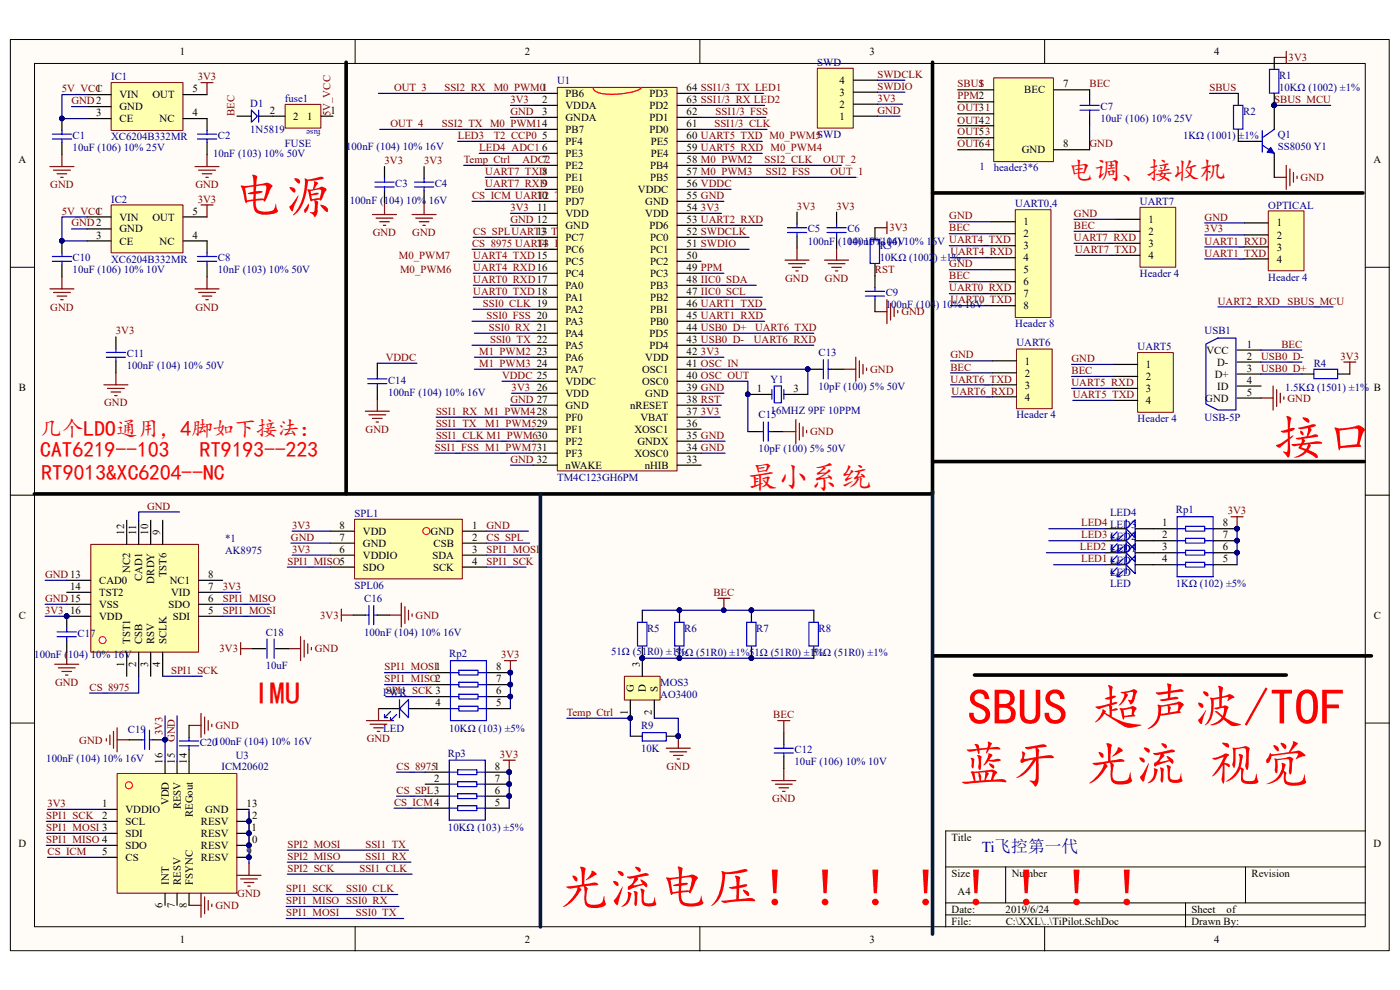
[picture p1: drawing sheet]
<svg xmlns="http://www.w3.org/2000/svg" width="297mm" height="210mm" viewBox="0 0 297 210" stroke-linecap="round" stroke-linejoin="round" font-family="sans-serif">
<path d="M2.2 8.4h292.5v193.3h-292.5z" fill="#fffcf8"/>
<path d="M2.2 8.4h292.5v193.3h-292.5z" fill="none" stroke="#000" stroke-width=".21"/>
<path d="M7.4 13.5h282.2v183.1h-282.2z" fill="#fffcf8"/>
<g fill="none" stroke="#000" stroke-width=".21">
<path d="M7.3 13.5h282.3v183.1h-282.3zM75.3 8.4v5.1M148.5 8.4v5.1M221.6 8.4v5.1M2.2 56.7h5.1M289.7 56.7h5.1M2.2 105h5.1M289.7 105h5.1M2.2 153.4h5.1M289.7 153.4h5.1M289.7 176.3h-89.1v20.3M75.3 196.6v5.1"/>
<path d="M148.5 196.6v5.1M200.6 183.9h89.1M200.6 191.5h89.1M200.6 194.1h89.1M213.4 183.9v7.6M221.6 196.6v5.1M251.5 191.5v5.1M264.2 183.9v7.6"/>
</g>
<path d="M73.4 13.2v91.6h-66.1" fill="none" stroke="#000" stroke-width=".76"/>
<path d="M185.6 48.3h2.6M188.2 47v2.6" fill="none" stroke="#800000" stroke-width=".25"/>
<path d="M173.4 14.5h7.6v12.7h-7.6z" fill="#ffffb0"/>
<path d="M173.4 14.5h7.6v12.7h-7.6z" fill="none" stroke="#800000" stroke-width=".21"/>
<path d="M181 19.6h5.1M181 17h5.1M181 24.6h5.1M181 22.1h5.1" fill="none" stroke="#000" stroke-width=".25"/>
<g fill="none" stroke="#800000" stroke-width=".25">
<path d="M79 45.5h5.1M79.8 46.3h3.6M80.6 47h2M81.3 47.8h.5M81.6 43v2.5M87.4 45.5h5.1M88.2 46.3h3.5M89 47h2M89.7 47.8h.5M90 43v2.5M166.5 55.2h5.1M167.3 55.9h3.6"/>
<path d="M168.1 56.7h2M168.8 57.5h.5M169.1 52.6v2.6M174.9 55.2h5.1M175.7 55.9h3.6M176.5 56.7h2M177.2 57.5h.5M177.5 52.6v2.6M14.2 138.4v2.5M11.6 140.9h5.1M12.4 141.7h3.5M13.1 142.4h2.1"/>
<path d="M13.9 143.2h.5M22.6 156.7v.5M23.3 155.9v2.1M24.1 155.2v3.5M24.8 154.4v5.1M24.8 156.9h2.6M107 140.1h2.6M108.3 140.1v2.6"/>
</g>
<path d="M197.8 13.2v91.6h-124.4M198.1 97.9h91.3" fill="none" stroke="#000" stroke-width=".76"/>
<circle cx="108.3" cy="142.7" r=".48" fill="#000080" stroke="#000080" stroke-width=".21"/>
<path d="M210.9 16.6h12.6v17.7h-12.6z" fill="#ffffb0"/>
<path d="M210.8 16.5h12.7v17.8h-12.7z" fill="none" stroke="#800000" stroke-width=".21"/>
<path d="M203.2 19.1h7.6M223.5 19.1h7.7M203.2 21.6h7.6M203.2 24.1h7.6M203.2 26.7h7.6M203.2 29.2h7.6M203.2 31.8h7.6M223.5 31.8h7.7" fill="none" stroke="#000" stroke-width=".25"/>
<path d="M19.3 115.5h22.8v22.8h-22.8z" fill="#ffffb0"/>
<path d="M19.3 115.5h22.8v22.8h-22.8z" fill="none" stroke="#800000" stroke-width=".21"/>
<g fill="none" stroke="#000" stroke-width=".25">
<path d="M26.9 110.4v5.1M29.4 110.4v5.1M32 110.4v5.1M34.5 110.4v5.1M14.2 130.7h5M14.2 128.2h5M14.2 125.7h5M14.2 123.1h5M26.9 138.4v5.1M29.4 138.4v5.1M32 138.4v5.1M34.5 138.4v5.1"/>
<path d="M42.1 130.7h5.1M42.1 128.2h5.1M42.1 125.7h5.1M42.1 123.1h5.1"/>
</g>
<circle cx="14.1" cy="130.7" r=".48" fill="#000080" stroke="#000080" stroke-width=".21"/>
<circle cx="21.8" cy="135.8" r=".74" fill="#fffcf8" stroke="#f00" stroke-width=".21"/>
<circle cx="14.1" cy="130.7" r=".48" fill="#000080" stroke="#000080" stroke-width=".21"/>
<path d="M24.9 164.1h25.3v25.4h-25.3z" fill="#ffffb0"/>
<path d="M24.8 164.1h25.4v25.4h-25.4z" fill="none" stroke="#800000" stroke-width=".21"/>
<g fill="none" stroke="#000" stroke-width=".25">
<path d="M22.3 171.7h2.5M22.3 174.2h2.5M22.3 176.8h2.5M22.3 179.3h2.5M35 161.5v2.6M37.6 161.5v2.6M40.1 161.5v2.6M50.3 171.7h2.5M50.3 174.2h2.5M50.3 176.8h2.5M50.3 179.3h2.5M22.3 181.9h2.5"/>
<path d="M35 189.5v2.6M37.6 189.5v2.6M40.1 189.5v2.6M50.3 181.9h2.5"/>
</g>
<g fill="#000080" stroke="#000080" stroke-width=".21">
<circle cx="52.8" cy="181.8" r=".48"/>
<circle cx="52.8" cy="179.3" r=".48"/>
<circle cx="52.8" cy="176.8" r=".48"/>
<circle cx="52.8" cy="174.2" r=".48"/>
</g>
<circle cx="27.4" cy="166.6" r=".75" fill="none" stroke="#f00" stroke-width=".21"/>
<g fill="none" stroke="#800000" stroke-width=".25">
<path d="M40.1 153.9h2.6M42.7 151.3v5.1M43.4 152.1v3.6M44.2 152.9v2M44.9 153.6v.5M40.1 192.1h2.6M42.7 189.5v5.1M43.4 190.3v3.5M44.2 191v2.1M44.9 191.8v.5M50.3 185.7h5.1M51 186.5h3.6"/>
<path d="M51.8 187.2h2M52.6 188h.5M52.8 183.1v2.6"/>
</g>
<path d="M75.3 110.2h22.8v12.6h-22.8z" fill="#ffffb0"/>
<path d="M75.2 110.2h22.9v12.6h-22.9z" fill="none" stroke="#800000" stroke-width=".21"/>
<g fill="none" stroke="#000" stroke-width=".25">
<path d="M50.3 24.6h3M54.9 24.6h3M262.5 74.3h5M262.5 76.8h5M262.5 79.3h5M262.5 81.9h5M262.5 84.4h5M70.1 112.7h5.1M70.1 115.2h5.1M70.1 117.8h5.1M98.1 112.7h5.1M98.1 115.2h5.1"/>
<path d="M98.1 117.8h5.1M70.1 120.3h5.1M98.1 120.3h5.1"/>
</g>
<circle cx="90.4" cy="112.7" r=".75" fill="none" stroke="#f00" stroke-width=".21"/>
<g fill="none" stroke="#800000" stroke-width=".25">
<path d="M270.3 12.2h2.6M272.9 10.9v2.6M270.3 37.6h2.6M272.9 35.1v5.1M273.6 35.8v3.6M274.4 36.6v2M275.2 37.4v.5M24.6 79.1v2.5M22 81.6h5.1M22.8 82.4h3.6M23.6 83.2h2M24.3 83.9h.5"/>
<path d="M267.5 84.4h2.6M270.1 81.9v5.1M270.8 82.7v3.5M271.6 83.4v2.1M272.4 84.2v.5M72.4 129.2v2.6M72.4 130.5h2.6M82.6 130.5h2.5M85.1 127.9v5.1M85.9 128.7v3.6M86.7 129.5v2M87.4 130.2v.5"/>
<path d="M106.8 161.3h2.5M108 161.3v2.5M163.7 165.6h5.1M164.5 166.4h3.6M165.3 167.1h2M166 167.9h.5M166.3 163v2.6"/>
</g>
<path d="M255.8 73l2.6-1.3h3.8v15.3h-3.8l-2.6-1.3z" fill="none" stroke="#0000b4" stroke-width=".25"/>
<g fill="#000080" stroke="#000080" stroke-width=".21">
<circle cx="108" cy="163.8" r=".48"/>
<circle cx="270.3" cy="22.3" r=".48"/>
</g>
<path d="M53.3 23.4l1.3 1.2-1.3 1.3zM54.9 23.4v2.5" fill="none" stroke="#00f" stroke-width=".25"/>
<path d="M60.5 22.2h7.6v5h-7.6z" fill="#ffffb0"/>
<path d="M60.5 22.1h7.6v5.1h-7.6z" fill="none" stroke="#800000" stroke-width=".21"/>
<path d="M57.9 24.6h2.6M68.1 24.6h2.5" fill="none" stroke="#000" stroke-width=".25"/>
<path d="M197.8 40.9h91.4M198.1 139.1h92.8" fill="none" stroke="#000" stroke-width=".76"/>
<path d="M285.1 76.8h2.5M286.4 76.8v2.5" fill="none" stroke="#800000" stroke-width=".25"/>
<path d="M118.3 18.6h25.3v81.3h-25.3z" fill="#ffffb0"/>
<path d="M118.2 18.5h25.4v81.4h-25.4z" fill="none" stroke="#800000" stroke-width=".21"/>
<g fill="none" stroke="#000" stroke-width=".25">
<path d="M113.1 19.8h5.1M143.6 19.8h5.1M113.1 22.4h5.1M113.1 24.9h5.1M113.1 27.4h5.1M113.1 30h5.1M113.1 32.5h5.1M113.1 35.1h5.1M113.1 37.6h5.1M143.6 22.4h5.1M143.6 24.9h5.1M143.6 27.4h5.1"/>
<path d="M143.6 30h5.1M143.6 32.5h5.1M143.6 35.1h5.1M143.6 37.6h5.1M113.1 40.2h5.1M113.1 42.7h5.1M113.1 45.3h5.1M113.1 47.8h5.1M113.1 50.3h5.1M113.1 52.9h5.1M113.1 55.4h5.1M113.1 58h5.1"/>
<path d="M143.6 40.2h5.1M143.6 42.7h5.1M143.6 45.3h5.1M143.6 47.8h5.1M143.6 50.3h5.1M143.6 52.9h5.1M143.6 55.4h5.1M143.6 58h5.1M113.1 60.5h5.1M113.1 63.1h5.1M113.1 65.6h5.1M113.1 68.2h5.1"/>
<path d="M113.1 70.7h5.1M113.1 73.2h5.1M113.1 75.8h5.1M113.1 78.3h5.1M143.6 60.5h5.1M143.6 63.1h5.1M143.6 65.6h5.1M143.6 68.2h5.1M143.6 70.7h5.1M143.6 73.2h5.1M143.6 75.8h5.1M143.6 78.3h5.1"/>
<path d="M113.1 80.9h5.1M113.1 83.4h5.1M113.1 86h5.1M113.1 88.5h5.1M113.1 91.1h5.1M113.1 93.6h5.1M113.1 96.1h5.1M113.1 98.7h5.1M143.6 80.9h5.1M143.6 83.4h5.1M143.6 86h5.1M143.6 88.5h5.1"/>
<path d="M143.6 91.1h5.1M143.6 93.6h5.1M143.6 96.1h5.1M143.6 98.7h5.1"/>
</g>
<path d="M125.8 18.5a2.17 2.17 0 0 0 2.4 1.4 15.3 15.3 0 0 0 7.6-1l.2-.4" fill="none" stroke="#f00" stroke-width=".25"/>
<path d="M185.6 66.1h2.6M188.2 63.6v5.1M188.9 64.3v3.6M189.7 65.1v2M190.5 65.9v.5M77.5 87.2h5.1M78.3 88h3.5M79 88.8h2.1M79.8 89.5h.5M80 84.7v2.5" fill="none" stroke="#800000" stroke-width=".25"/>
<path d="M215.7 74.1h7.5v12.6h-7.5z" fill="#ffffb0"/>
<path d="M215.6 74h7.6v12.7h-7.6z" fill="none" stroke="#800000" stroke-width=".21"/>
<path d="M210.6 76.5h5M210.6 79.1h5M210.6 81.6h5M210.6 84.2h5" fill="none" stroke="#000" stroke-width=".25"/>
<path d="M241.4 74.8h7.5v12.7h-7.5z" fill="#ffffb0"/>
<path d="M241.3 74.8h7.6v12.7h-7.6z" fill="none" stroke="#800000" stroke-width=".21"/>
<path d="M236.2 77.3h5.1M236.2 79.9h5.1M236.2 82.4h5.1M236.2 84.9h5.1M234.5 119.8h4.5M234.5 117.3h4.5M234.5 114.7h4.5M234.5 112.2h4.5M240.8 119.8h3.8M240.8 117.3h3.8M240.8 114.7h3.8M240.8 112.2h3.8" fill="none" stroke="#000" stroke-width=".25"/>
<g fill="none" stroke="#00f" stroke-width=".25">
<path d="M235.7 113.4v.7M235.7 116v.6M235.7 118.5v.7M235.7 119.2h.7M235.7 116.6h.7M235.7 114.1h.7M237 119.2v.6h.6M237 116.6v.7h.6M237 114.1v.6h.6M237 117.9l-1.3 1.3M237 115.3l-1.3 1.3M237 112.8l-1.3 1.3"/>
<path d="M238.3 118.5l-1.3 1.3M238.3 116l-1.3 1.3M238.3 113.4l-1.3 1.3M238.9 119.8l1.9-1.9v3.8zM238.9 114.7l1.9-1.9v3.8zM238.9 112.2l1.9-1.9v3.8zM238.9 110.3v11.4M240.8 115.3v3.9l-1.9-1.9zM235.7 121.7h.7M235.7 121.1v.6M237 121.7v.6h.6M237 120.4l-1.3 1.3"/>
<path d="M238.3 121.1l-1.3 1.2"/>
</g>
<path d="M269.1 44.8h7.5v12.6h-7.5z" fill="#ffffb0"/>
<path d="M269.1 44.7h7.5v12.7h-7.5z" fill="none" stroke="#800000" stroke-width=".21"/>
<path d="M264 47.3h5.1M264 49.8h5.1M264 52.4h5.1M264 54.9h5.1" fill="none" stroke="#000" stroke-width=".25"/>
<path d="M215.4 44.5h7.6v22.9h-7.6z" fill="#ffffb0"/>
<path d="M215.4 44.5h7.6v22.9h-7.6z" fill="none" stroke="#800000" stroke-width=".21"/>
<path d="M210.3 47h5.1M210.3 49.6h5.1M210.3 52.1h5.1M210.3 54.7h5.1M210.3 57.2h5.1M210.3 59.8h5.1M210.3 62.3h5.1M210.3 64.8h5.1" fill="none" stroke="#000" stroke-width=".25"/>
<path d="M10.6 35.3h5.1M11.4 36.1h3.5M12.1 36.9h2.1M12.9 37.6h.5M13.1 32.8v2.5" fill="none" stroke="#800000" stroke-width=".25"/>
<path d="M23.6 17.6h15.2v10.1h-15.2z" fill="#ffffb0"/>
<path d="M23.6 17.5h15.2v10.2h-15.2z" fill="none" stroke="#800000" stroke-width=".21"/>
<path d="M18.5 20.1h5.1M18.5 22.6h5.1M18.5 25.2h5.1M38.8 20.1h5.1M38.8 25.2h5.1" fill="none" stroke="#000" stroke-width=".25"/>
<path d="M42.7 17.5h2.5M43.9 17.5v2.6M41.4 35.3h5.1M42.1 36.1h3.6M42.9 36.9h2M43.7 37.6h.5M43.9 32.8v2.5M13.1 58.7v2.6M10.6 61.3h5.1M11.4 62h3.5M12.1 62.8h2.1M12.9 63.6h.5" fill="none" stroke="#800000" stroke-width=".25"/>
<path d="M23.6 43.5h15.2v10.1h-15.2z" fill="#ffffb0"/>
<path d="M23.6 43.5h15.2v10.1h-15.2z" fill="none" stroke="#800000" stroke-width=".21"/>
<g fill="none" stroke="#000" stroke-width=".25">
<path d="M231.2 19.1v2.5M262.7 19.8v2.6M270.3 12.2v2.5M270.3 19.8v7.6M13.1 25.2v2.5M13.1 30.2v2.6M43.9 25.2v2.5M43.9 30.2v2.6M81.6 35.3v2.6M90 35.3v2.6M231.2 24.1v2.6M262.7 27.4v2.6h5.1"/>
<path d="M270.3 32.5v5.1M13.1 51.1v2.6M13.1 56.2v2.5M18.5 46h5.1M18.5 48.6h5.1M18.5 51.1h5.1M38.8 46h5.1M38.8 51.1h5.1v2.6M43.9 56.2v2.5M81.6 40.4v2.6M90 40.4v2.6M169.1 45v2.5"/>
<path d="M169.1 50.1v2.5M177.5 45v2.5M177.5 50.1v2.5M185.6 48.3v2.6M185.6 55.9v5.1M24.6 71.5v2.5M24.6 76.5v2.6M80 77.1v2.5M171.4 78.3h2.5M176.5 78.3h2.5M185.6 63.6v2.5M276.2 79.3h2.5"/>
<path d="M283.8 79.3h2.6M80 82.1v2.6M158.7 83.7h5M158.7 91.6h2.5M163.7 91.6h2.6M166.3 83.7h5.1M244.6 112.2h5.1M244.6 114.7h5.1M244.6 117.3h5.1M244.6 119.8h5.1M257.4 112.2h5.1M257.4 114.7h5.1"/>
<path d="M257.4 117.3h5.1M257.4 119.8h5.1M14.2 130.7v2.6M14.2 135.8v2.6M75 130.5h2.5M80 130.5h2.6M27.4 156.9h2.5M32.5 156.9h2.5M40.1 153.9v2.5M40.1 159v2.5M90.5 142.7h5.1M90.5 145.2h5.1"/>
<path d="M90.5 147.8h5.1M90.5 150.3h5.1M103.2 142.7h5.1M103.2 145.2h5.1M103.2 147.8h5.1M103.2 150.3h5.1M90.2 163.8h5.1M90.2 166.4h5.1M90.2 168.9h5.1M90.2 171.4h5.1M102.9 163.8h5.1M102.9 166.4h5.1"/>
<path d="M102.9 168.9h5.1M102.9 171.4h5.1"/>
</g>
<g fill="none" stroke="#800000" stroke-width=".25">
<path d="M42.7 43.5h2.5M43.9 43.5v2.5M43.9 58.7v2.6M41.4 61.3h5.1M42.1 62h3.6M42.9 62.8h2M43.7 63.6h.5M179 78.3h2.6M181.6 75.8v5.1M182.3 76.5v3.6M183.1 77.3v2M183.8 78.1v.5"/>
<path d="M166.3 91.6h2.5M168.8 89v5.1M169.6 89.8v3.5M170.4 90.5v2.1M171.1 91.3v.5M261.2 109.6h2.5M262.5 109.6v2.6M51 136.3v2.6M51 137.6h2.6M61.2 137.6h2.6M63.8 135.1v5M64.5 135.8v3.6"/>
<path d="M65.3 136.6v2M66.1 137.4v.5"/>
</g>
<g fill="#000080" stroke="#000080" stroke-width=".21">
<circle cx="158.6" cy="83.6" r=".48"/>
<circle cx="108.3" cy="142.7" r=".48"/>
<circle cx="108.3" cy="145.2" r=".48"/>
<circle cx="108.3" cy="147.8" r=".48"/>
<circle cx="262.4" cy="112.1" r=".48"/>
<circle cx="262.4" cy="114.7" r=".48"/>
<circle cx="262.4" cy="117.2" r=".48"/>
<circle cx="171.4" cy="78.3" r=".48"/>
<circle cx="13.1" cy="25.1" r=".48"/>
<circle cx="108" cy="163.8" r=".48"/>
<circle cx="108" cy="166.3" r=".48"/>
<circle cx="108" cy="168.9" r=".48"/>
<circle cx="35" cy="156.9" r=".48"/>
<circle cx="14.1" cy="130.7" r=".48"/>
<circle cx="270.3" cy="22.3" r=".48"/>
<circle cx="13.1" cy="51.1" r=".48"/>
<circle cx="52.8" cy="174.2" r=".48"/>
<circle cx="52.8" cy="176.8" r=".48"/>
<circle cx="52.8" cy="179.3" r=".48"/>
<circle cx="52.8" cy="181.8" r=".48"/>
</g>
<g fill="none" stroke="#00f" stroke-width=".25">
<path d="M269.3 14.7h2v5.1h-2zM11.1 28.5h4.1M11.1 29.5h4.1M13.1 27.7v.8M13.1 29.5v.7M41.9 28.5h4.1M41.9 29.5h4.1M43.9 27.7v.8M43.9 29.5v.7M79.5 38.6h4.1M79.5 39.7h4.1M81.6 37.9v.7"/>
<path d="M81.6 39.7v.7M87.9 38.6h4.1M87.9 39.7h4.1M90 37.9v.7M90 39.7v.7M229.1 22.4h4.1M229.1 23.4h4.1M231.2 21.6v.8M231.2 23.4v.7M261.7 22.4h2v5h-2zM267.8 30.8l2.5 1.7M267.8 27.7v4.6"/>
<path d="M270.3 27.4l-2.5 1.8M11.1 54.4h4.1M11.1 55.4h4.1M13.1 53.7v.7M13.1 55.4v.8M41.9 54.4h4.1M41.9 55.4h4.1M43.9 53.7v.7M43.9 55.4v.8M167.1 48.3h4M167.1 49.3h4M169.1 47.5v.8"/>
<path d="M169.1 49.3v.8M175.4 48.3h4.1M175.4 49.3h4.1M177.5 47.5v.8M177.5 49.3v.8M184.6 50.9h2v5h-2zM22.6 74.8h4M22.6 75.8h4M24.6 74v.8M24.6 75.8v.7M80 79.6v.8M173.9 78.3h.8"/>
<path d="M174.7 76.3v4.1M175.7 76.3v4.1M175.7 78.3h.8M183.6 61.8h4.1M183.6 62.8h4.1M185.6 61v.8M185.6 62.8v.8M278.7 78.3h5.1v2h-5.1zM78 80.4h4.1M78 81.4h4.1M80 81.4v.7M161.2 91.6h.8"/>
<path d="M162 89.5v4.1M163 89.5v4.1M163 91.6h.7M163.7 82.7v2M164.3 81.9h1.5v3.6h-1.5zM166.3 82.7v2M249.7 109.6h7.7v12.7h-7.7zM249.7 112.2h1.8M249.7 114.7h1.8M249.7 117.3h1.8M249.7 119.8h1.8M251.5 111.7h4.1v1h-4.1z"/>
<path d="M251.5 114.2h4.1v1h-4.1zM251.5 116.7h4.1v1.1h-4.1zM251.5 119.3h4.1v1h-4.1zM255.6 112.2h1.8M255.6 114.7h1.8M255.6 117.3h1.8M255.6 119.8h1.8M12.1 134h4.1M12.1 135.1h4.1M14.2 133.3v.7M14.2 135.1v.7M77.5 130.5h.8"/>
<path d="M78.3 128.4v4.1M79.3 128.4v4.1M79.3 130.5h.7M29.9 156.9h.8M30.7 154.9v4.1M31.7 154.9v4.1M31.7 156.9h.8M38.1 157.2h4M38.1 158.2h4M40.1 156.4v.8M40.1 158.2v.8M95.6 140.1h7.6v12.8h-7.6z"/>
<path d="M95.6 142.7h1.7M95.6 145.2h1.7M95.6 147.8h1.7M95.6 150.3h1.7M97.3 142.2h4.1v1h-4.1zM97.3 144.7h4.1v1h-4.1zM97.3 147.3h4.1v1h-4.1zM97.3 149.8h4.1v1h-4.1zM101.4 142.7h1.8M101.4 145.2h1.8M101.4 147.8h1.8M101.4 150.3h1.8"/>
<path d="M95.3 161.3h7.6v12.7h-7.6zM95.3 163.8h1.8M95.3 166.4h1.8M95.3 168.9h1.8M95.3 171.4h1.8M97.1 163.3h4.1v1h-4.1zM97.1 165.8h4.1v1.1h-4.1zM97.1 168.4h4.1v1h-4.1zM97.1 170.9h4.1v1.1h-4.1zM101.2 163.8h1.7M101.2 166.4h1.7M101.2 168.9h1.7"/>
<path d="M101.2 171.4h1.7"/>
</g>
<g fill="none" stroke="#000080" stroke-width=".25">
<path d="M80.3 19.8h32.8M148.7 19.8h13.3M186.1 17h5.9M186.1 19.6h5.9M256.6 19.8h6.1M15.2 22.6h3.3M18.5 20.1h-5.4v5.1h5.4M80.6 27.4h32.5M97.1 30h16M98.4 35.1h14.7M101.7 32.5h11.4M108.3 22.4h4.8"/>
<path d="M108.3 24.9h4.8M148.7 22.4h13.5M148.7 24.9h13.8M148.7 32.5h13M148.7 27.4h14M148.7 30h13M148.7 35.1h29.8M148.7 37.6h32.9M186.1 22.1h5.4M186.1 24.6h4.9M231.2 26.7v5.1M270.3 22.4h12"/>
<path d="M15.2 48.6h3.3M18.5 46h-5.4v5.1h5.4M100.1 52.9h13M100.1 42.7h13M100.4 50.3h12.7M100.4 58h12.7M100.4 55.4h12.7M108.3 45.3h4.8M108.3 47.8h4.8M148.7 52.9h10.2M148.7 50.3h10.2M148.7 42.7h4.9"/>
<path d="M148.7 45.3h4.4M148.7 40.2h6.4M148.7 47.8h13M148.7 58h4.9M201.4 57.2h8.9M201.4 59.8h8.9M201.4 47h8.9M201.4 49.6h8.9M201.4 52.1h8.9M201.6 54.7h8.7M227.9 46.5h8.9M227.9 49.1h8.9"/>
<path d="M227.9 51.6h8.9M228.1 54.2h8.7M255.6 47.3h8.4M255.6 49.8h8.4M255.6 52.4h8.4M255.6 54.9h8.4M80 77.1h8.4M100.1 73.2h13M100.1 68.2h13M100.4 65.6h12.7M100.4 60.5h12.7M100.4 63.1h12.7"/>
<path d="M100.7 70.7h12.4M100.7 75.8h12.4M100.7 78.3h12.4M148.7 78.3h22.7v5.4M148.7 65.6h13.8M148.7 70.7h23.9M148.7 73.2h23.9M148.7 60.5h11.7M148.7 63.1h13M148.7 68.2h13.5M148.7 75.8h4.9M201.4 62.3h8.9"/>
<path d="M201.6 64.8h8.7M201.6 76.5h9M201.6 79.1h9M227.3 77.3h8.9M227.3 79.9h8.9M258.4 65.1h24.4M267.5 74.3h8.7M267.5 76.8h8.7M267.5 79.3h8.7M92.3 96.1h20.8M92.5 93.6h20.6M92.5 88.5h20.6"/>
<path d="M92.5 91.1h20.6M106.5 80.9h6.6M108.3 86h4.8M108.3 98.7h4.8M108.5 83.4h4.6M148.7 80.9h10v10.7M148.7 86h4.4M148.7 96.1h5.1M148.7 93.6h5.1M148.7 88.5h4.1M148.7 83.4h4.9M201.6 81.6h9"/>
<path d="M201.9 84.2h8.7M227.3 82.4h8.9M227.6 84.9h8.6M38.1 108.6h-8.7v1.8M61.7 115.2h8.4M62 112.7h8.1M62 117.8h8.1M103.2 112.7h8.9M103.2 115.2h9.2M103.2 117.8h9.2M262.5 112.2v7.6M9.6 123.1h4.6"/>
<path d="M9.6 128.2h4.6M9.6 130.7h4.6M47.2 128.2h10M47.2 130.7h10M47.2 125.7h3.8M61 120.3h9.1M103.2 120.3h8.4M29.4 143.5v3.5h-10.4M34.5 143.5h8.4M35 151.9v9.6M37.6 151.9v9.6M81.6 145.2h8.9"/>
<path d="M81.6 142.7h8.9M81.8 147.8h8.7M108.3 142.7v7.6M9.8 179.3h12.5M9.8 176.8h12.5M9.8 174.2h12.5M10.1 171.7h12.2M52.8 171.7v11.4M83.6 171.4h6.6M84.1 168.9h6.1M84.1 163.8h6.1M108 163.8v7.6"/>
<path d="M10.1 181.9h12.2M60.7 192.3h23.9M60.7 194.8h24.9M60.7 189.8h23.7M61 185.4h26.4M61 182.9h26.2M61 180.3h25.7"/>
</g>
<path d="M114.6 104.8v91.8M197.8 104.3v93.9" fill="none" stroke="#001b31" stroke-width=".76"/>
<path d="M206.7 143.2h66.2" fill="none" stroke="#000" stroke-width=".76"/>
<path d="M269.6 31.3l.7 1.2-1.5-.2z" fill="#00f"/>
<path d="M269.6 31.3l.7 1.2-1.5-.2z" fill="none" stroke="#00f" stroke-width=".21"/>
<g fill="#000080" stroke="#000080" stroke-width=".21">
<circle cx="270.3" cy="22.3" r=".48"/>
<circle cx="144.1" cy="129.4" r=".48"/>
<circle cx="144.1" cy="139.6" r=".48"/>
<circle cx="159.4" cy="129.4" r=".48"/>
<circle cx="159.4" cy="139.6" r=".48"/>
<circle cx="136.2" cy="139.6" r=".48"/>
</g>
<path d="M136.3 129.5v2.5M136.3 137.1v2.5M144.2 129.5v2.5M144.2 137.1v2.5M159.4 129.5v2.5M159.4 137.1v2.5M172.6 129.5v2.5M172.6 137.1v2.5" fill="none" stroke="#000" stroke-width=".25"/>
<path d="M135.3 132h1.9v5h-1.9zM143.1 132h2v5h-2zM158.4 132h2v5h-2zM171.6 132h2v5h-2z" fill="none" stroke="#00f" stroke-width=".25"/>
<path d="M241.9 44h7.5v12.7h-7.5z" fill="#ffffb0"/>
<path d="M241.9 44h7.5v12.7h-7.5z" fill="none" stroke="#800000" stroke-width=".21"/>
<path d="M236.8 46.5h5M236.8 49.1h5M236.8 51.6h5M236.8 54.2h5M53.6 137.6h2.8M58.4 137.6h2.8M80.3 150.3h4.6M86.7 150.3h3.8" fill="none" stroke="#000" stroke-width=".25"/>
<path d="M56.6 135.6v4M58.2 135.6v4M81.6 152.2h.6M81.6 151.6v.6M82.8 152.2v.7h.7M82.8 151l-1.2 1.2M84.1 151.6l-1.3 1.3M84.8 150.3l1.9-1.9v3.8zM84.8 148.4v3.8" fill="none" stroke="#00f" stroke-width=".25"/>
<path d="M152.3 126.9h2.5M153.6 126.9v2.6M77.8 152.9h5M78.5 153.6h3.6M79.3 154.4h2M80 155.2h.6M80.3 150.3v2.6" fill="none" stroke="#800000" stroke-width=".25"/>
<path d="M102.9 37.6h10.2M102.9 40.2h10.2M222 117.3h12.5M222.5 112.2h12M222.5 114.7h12M223.5 119.8h11M136.3 139.6h36.3M136.3 129.5h36.3" fill="none" stroke="#000080" stroke-width=".25"/>
<g fill="#000080" stroke="#000080" stroke-width=".21">
<circle cx="159.4" cy="139.6" r=".48"/>
<circle cx="144.1" cy="139.6" r=".48"/>
<circle cx="136.2" cy="139.6" r=".48"/>
<circle cx="144.1" cy="129.4" r=".48"/>
<circle cx="153.5" cy="129.4" r=".48"/>
<circle cx="159.4" cy="129.4" r=".48"/>
</g>
<path d="M132.5 143.5h7.5v5h-7.5z" fill="#ffffb0"/>
<path d="M132.5 143.5h7.5v5h-7.5z" fill="none" stroke="#800000" stroke-width=".21"/>
<path d="M136.3 139.6v3.9M133.7 148.5v3.9M133.7 156.2h2.6M138.8 148.5v3.9M141.4 156.2h2.5M166.3 155.4v2.6M166.3 160.5v2.5" fill="none" stroke="#000" stroke-width=".25"/>
<g fill="#000080" stroke="#000080" stroke-width=".21">
<circle cx="133.7" cy="152.3" r=".48"/>
<circle cx="136.2" cy="139.6" r=".48"/>
<circle cx="143.9" cy="156.2" r=".48"/>
</g>
<path d="M141.4 158.7h5M142.1 159.5h3.6M143.9 156.2v2.5M165 152.9h2.6M166.3 152.9v2.5M142.9 160.3h2M143.6 161h.6" fill="none" stroke="#800000" stroke-width=".25"/>
<path d="M136.3 155.4h5.1v1.8h-5.1zM164.3 158.7h4M164.3 159.7h4M166.3 158v.7M166.3 159.7v.8" fill="none" stroke="#00f" stroke-width=".25"/>
<path d="M120.2 152.4h13.5v3.8M138.8 152.4h5.1v3.8" fill="none" stroke="#000080" stroke-width=".25"/>
<g font-size="10.7" fill="#f00">
<text x="49.5" y="45.3">电源</text>
<text x="270.3" y="96.7">接口</text>
<text x="205.2" y="153.7">SBUS 超声波/TOF</text>
<text x="203.4" y="165.9">蓝牙 光流 视觉</text>
<text x="118.4" y="192.1">光流电压！！！！！！！！</text>
</g>
<g font-size="6.6" fill="#f00">
<text x="158.4" y="103.6">最小系统</text>
<text x="53.8" y="149.4">IMU</text>
</g>
<text font-size="5.6" fill="#f00" x="226.6" y="38.1">电调、接收机</text>
<g font-size="4.6" fill="#f00">
<text x="8.6" y="92.5">几个LDO通用，4脚如下接法：</text>
<text x="8.6" y="97">CAT6219--103</text>
<text x="8.8" y="101.9">RT9013&amp;XC6204--NC</text>
<text x="42.4" y="97">RT9193--223</text>
</g>
<text font-size="3.2" fill="#000080" x="208.3" y="180.7">Ti飞控第一代</text>
<g font-size="2.3">
<text x="38.2" y="11.7">1</text>
<text x="111.3" y="11.7">2</text>
<text x="184.5" y="11.7">3</text>
<text x="257.6" y="11.7">4</text>
<text x="178.1" y="17.8">4</text>
<text x="20.4" y="19.6">1</text>
<text x="25.4" y="20.8">VIN</text>
<text x="25.4" y="23.4">GND</text>
<text x="32.3" y="20.8">OUT</text>
<text x="40.9" y="19.6">5</text>
<text x="115" y="21.8">2</text>
<text x="120" y="20.6">PB6</text>
<text x="120" y="23.1">VDDA</text>
<text x="137.8" y="23.1">PD2</text>
<text x="137.8" y="20.6">PD3</text>
<text x="145.7" y="21.8">63 SSI1/3_RX LED2</text>
<text x="145.7" y="19.3">64 SSI1/3_TX LED1</text>
<text x="178.1" y="22.9">2</text>
<text x="178.1" y="20.3">3</text>
<text x="207.6" y="18.5">1</text>
<text x="207.6" y="23.6">3</text>
<text x="217.3" y="19.8">BEC</text>
<text x="225.6" y="18.5">7</text>
<text x="20.4" y="24.7">3</text>
<text x="25.4" y="26">CE</text>
<text x="33.9" y="26">NC</text>
<text x="40.9" y="24.7">4</text>
<text x="57.3" y="24.2">2</text>
<text x="62.2" y="25.4">2</text>
<text x="65.2" y="25.4">1</text>
<text x="70.1" y="24.2">1</text>
<text x="115" y="24.4">3</text>
<text x="115" y="29.5">5</text>
<text x="120" y="25.7">GNDA</text>
<text x="120" y="28.2">PB7</text>
<text x="137.8" y="28.2">PD0</text>
<text x="137.8" y="25.7">PD1</text>
<text x="145.7" y="29.5">60 UART5_TXD M0_PWM5SWD</text>
<text x="145.7" y="27">61</text>
<text x="145.7" y="24.4">62</text>
<text x="178.1" y="25.4">1</text>
<text x="207.6" y="26.2">4</text>
<text x="207.6" y="28.7">5</text>
<text x="3.9" y="34.6">A</text>
<text x="115" y="32">6</text>
<text x="115" y="34.6">7</text>
<text x="120" y="30.8">PF4</text>
<text x="120" y="33.3">PE3</text>
<text x="120" y="35.9">PE2</text>
<text x="137.9" y="35.9">PB4</text>
<text x="138" y="33.3">PE4</text>
<text x="138" y="30.8">PE5</text>
<text x="145.7" y="34.6">58 M0_PWM2</text>
<text x="145.7" y="32">59 UART5_RXD M0_PWM4</text>
<text x="207.6" y="31.3">6</text>
<text x="216.8" y="32.6">GND</text>
<text x="225.6" y="31.3">8</text>
<text x="291.4" y="34.6">A</text>
<text x="115" y="39.7">9</text>
<text x="120" y="38.4">PE1</text>
<text x="120" y="40.9">PE0</text>
<text x="135.3" y="40.9">VDDC</text>
<text x="137.9" y="38.4">PB5</text>
<text x="145.7" y="39.7">56 VDDC</text>
<text x="145.7" y="37.1">57 M0_PWM3</text>
<text x="20.4" y="45.5">1</text>
<text x="25.4" y="46.8">VIN</text>
<text x="32.3" y="46.8">OUT</text>
<text x="40.9" y="45.5">5</text>
<text x="113.9" y="42.2">10</text>
<text x="114" y="44.7">11</text>
<text x="120" y="43.5">PD7</text>
<text x="120" y="46">VDD</text>
<text x="136.9" y="46">VDD</text>
<text x="136.9" y="43.5">GND</text>
<text x="145.7" y="47.3">53 UART2_RXD</text>
<text x="145.7" y="44.7">54</text>
<text x="145.7" y="42.2">55 GND</text>
<text x="217.2" y="47.8">1</text>
<text x="243.6" y="47.3">1</text>
<text x="20.4" y="50.6">3</text>
<text x="25.4" y="49.3">GND</text>
<text x="25.4" y="51.9">CE</text>
<text x="33.9" y="51.9">NC</text>
<text x="40.9" y="50.6">4</text>
<text x="113.9" y="49.8">13</text>
<text x="113.9" y="52.4">14</text>
<text x="120" y="48.6">GND</text>
<text x="120" y="51.1">PC7</text>
<text x="120" y="53.7">PC6</text>
<text x="137.8" y="48.6">PD6</text>
<text x="137.9" y="53.7">PC1</text>
<text x="137.9" y="51.1">PC0</text>
<text x="145.7" y="52.4">51 SWDIO</text>
<text x="145.7" y="49.8">52 SWDCLK</text>
<text x="217.2" y="50.4">2</text>
<text x="217.2" y="52.9">3</text>
<text x="243.6" y="49.8">2</text>
<text x="243.6" y="52.4">3</text>
<text x="270.8" y="48">1</text>
<text x="270.8" y="50.6">2</text>
<text x="270.8" y="53.2">3</text>
<text x="120" y="56.2">PC5</text>
<text x="120" y="58.8">PC4</text>
<text x="137.9" y="58.8">PC3</text>
<text x="137.9" y="56.2">PC2</text>
<text x="145.7" y="57.5">49 PPM</text>
<text x="145.7" y="54.9">50</text>
<text x="217.2" y="55.5">4</text>
<text x="217.2" y="58">5</text>
<text x="243.6" y="54.9">4</text>
<text x="270.8" y="55.7">4</text>
<text x="120" y="61.3">PA0</text>
<text x="120" y="63.8">PA1</text>
<text x="137.9" y="63.8">PB2</text>
<text x="137.9" y="61.3">PB3</text>
<text x="145.7" y="65.1">46 UART1_TXD</text>
<text x="145.7" y="62.6">47 IIC0_SCL</text>
<text x="145.7" y="60">48 IIC0_SDA</text>
<text x="217.2" y="60.5">6</text>
<text x="217.2" y="63.1">7</text>
<text x="217.2" y="65.6">8</text>
<text x="120" y="66.4">PA2</text>
<text x="120" y="68.9">PA3</text>
<text x="120" y="71.5">PA4</text>
<text x="137.8" y="71.5">PD5</text>
<text x="137.9" y="68.9">PB0</text>
<text x="137.9" y="66.4">PB1</text>
<text x="145.7" y="70.2">44 USB0_D+</text>
<text x="145.7" y="67.6">45 UART1_RXD</text>
<text x="113.9" y="75.3">23</text>
<text x="113.9" y="77.9">24</text>
<text x="120" y="74">PA5</text>
<text x="120" y="76.6">PA6</text>
<text x="136.9" y="76.6">VDD</text>
<text x="137.8" y="74">PD4</text>
<text x="145.7" y="77.9">41 OSC_IN</text>
<text x="145.7" y="75.3">42</text>
<text x="145.7" y="72.7">43 USB0_D-</text>
<text x="217.4" y="77.3">1</text>
<text x="255.9" y="75">VCC</text>
<text x="258.2" y="77.6">D-</text>
<text x="264.5" y="73.7">1</text>
<text x="264.5" y="76.3">2</text>
<text x="4" y="82.9">B</text>
<text x="113.9" y="82.9">26</text>
<text x="120" y="79.1">PA7</text>
<text x="120" y="81.7">VDDC</text>
<text x="136.2" y="81.7">OSC0</text>
<text x="136.2" y="79.1">OSC1</text>
<text x="145.7" y="82.9">39 GND</text>
<text x="145.7" y="80.4">40 OSC_OUT</text>
<text x="160.6" y="83.2">1</text>
<text x="168.3" y="83.2">3</text>
<text x="217.4" y="79.9">2</text>
<text x="217.4" y="82.4">3</text>
<text x="243.1" y="78.1">1</text>
<text x="243.1" y="80.6">2</text>
<text x="243.1" y="83.2">3</text>
<text x="257.7" y="80.1">D+</text>
<text x="258.2" y="82.7">ID</text>
<text x="264.5" y="78.9">3</text>
<text x="264.5" y="81.4">4</text>
<text x="264.5" y="83.9">5</text>
<text x="120" y="84.2">VDD</text>
<text x="120" y="86.7">GND</text>
<text x="120" y="89.3">PF0</text>
<text x="133.7" y="86.7">nRESET</text>
<text x="135.8" y="89.3">VBAT</text>
<text x="136.9" y="84.2">GND</text>
<text x="145.7" y="88">37</text>
<text x="145.7" y="85.5">38 RST</text>
<text x="217.4" y="85">4</text>
<text x="243.1" y="85.7">4</text>
<text x="255.7" y="85.2">GND</text>
<text x="120" y="91.8">PF1</text>
<text x="120" y="94.4">PF2</text>
<text x="134.6" y="91.8">XOSC1</text>
<text x="135.2" y="94.4">GNDX</text>
<text x="145.7" y="95.6">34 GND</text>
<text x="145.7" y="93.1">35 GND</text>
<text x="145.7" y="90.6">36</text>
<text x="120" y="96.9">PF3</text>
<text x="120" y="99.4">nWAKE</text>
<text x="134.6" y="96.9">XOSC0</text>
<text x="136.8" y="99.4">nHIB</text>
<text x="145.7" y="98.2">33</text>
<text x="26.4" y="113.5" transform="rotate(-90 26.4 113.5)">12</text>
<text x="28.9" y="113.5" transform="rotate(-90 28.9 113.5)">11</text>
<text x="31.5" y="113.5" transform="rotate(-90 31.5 113.5)">10</text>
<text x="34" y="113.5" transform="rotate(-90 34 113.5)">9</text>
<text x="72" y="112.2">8</text>
<text x="77" y="113.5">VDD</text>
<text x="91.4" y="113.5">GND</text>
<text x="100.2" y="112.2">1</text>
<text x="246.5" y="111.7">1</text>
<text x="259.4" y="111.7">8</text>
<text x="72" y="117.3">6</text>
<text x="72" y="114.7">7</text>
<text x="77" y="118.5">VDDIO</text>
<text x="77" y="116">GND</text>
<text x="91.7" y="118.5">SDA</text>
<text x="92" y="116">CSB</text>
<text x="100.2" y="114.7">2</text>
<text x="100.2" y="117.3">3</text>
<text x="100.2" y="119.8">4</text>
<text x="246.5" y="114.2">2</text>
<text x="246.5" y="116.8">3</text>
<text x="246.5" y="119.3">4</text>
<text x="259.4" y="114.2">7</text>
<text x="259.4" y="116.8">6</text>
<text x="259.4" y="119.3">5</text>
<text x="14.9" y="125.1">14</text>
<text x="21" y="123.9">CAD0</text>
<text x="27.6" y="121.6" transform="rotate(-90 27.6 121.6)">NC2</text>
<text x="30.2" y="123.2" transform="rotate(-90 30.2 123.2)">CAD1</text>
<text x="32.7" y="123.8" transform="rotate(-90 32.7 123.8)">DRDY</text>
<text x="35.3" y="122.5" transform="rotate(-90 35.3 122.5)">TST6</text>
<text x="36" y="123.9">NC1</text>
<text x="44.2" y="125.1">7</text>
<text x="44.2" y="122.6">8</text>
<text x="77" y="121.1">SDO</text>
<text x="91.9" y="121.1">SCK</text>
<text x="4" y="131.3">C</text>
<text x="14.9" y="130.3">16</text>
<text x="21" y="126.4">TST2</text>
<text x="21" y="129">VSS</text>
<text x="21" y="131.5">VDD</text>
<text x="35.8" y="129">SDO</text>
<text x="36.3" y="126.4">VID</text>
<text x="36.7" y="131.5">SDI</text>
<text x="44.2" y="130.3">5</text>
<text x="44.2" y="127.7">6</text>
<text x="291.5" y="131.3">C</text>
<text x="27.6" y="136.6" transform="rotate(-90 27.6 136.6)">TST1</text>
<text x="30.2" y="136.6" transform="rotate(-90 30.2 136.6)">CSB</text>
<text x="32.7" y="136.6" transform="rotate(-90 32.7 136.6)">RSV</text>
<text x="35.3" y="136.6" transform="rotate(-90 35.3 136.6)">SCLK</text>
<text x="26.4" y="141.6" transform="rotate(-90 26.4 141.6)">1</text>
<text x="28.9" y="141.6" transform="rotate(-90 28.9 141.6)">2</text>
<text x="31.5" y="141.6" transform="rotate(-90 31.5 141.6)">3</text>
<text x="34" y="141.6" transform="rotate(-90 34 141.6)">4</text>
<text x="105.2" y="142.2">8</text>
<text x="135.8" y="141.4" transform="rotate(-90 135.8 141.4)">3</text>
<text x="92.4" y="149.8">4</text>
<text x="105.2" y="144.7">7</text>
<text x="105.2" y="147.3">6</text>
<text x="105.2" y="149.8">5</text>
<text x="134.5" y="146.8" transform="rotate(-90 134.5 146.8)">G</text>
<text x="137" y="146.9" transform="rotate(-90 137 146.9)">D</text>
<text x="139.6" y="146.8" transform="rotate(-90 139.6 146.8)">S</text>
<text x="133.2" y="151.7" transform="rotate(-90 133.2 151.7)">1</text>
<text x="138.3" y="151.7" transform="rotate(-90 138.3 151.7)">2</text>
<text x="34.5" y="162" transform="rotate(-90 34.5 162)">16</text>
<text x="37.1" y="162" transform="rotate(-90 37.1 162)">15</text>
<text x="39.6" y="162" transform="rotate(-90 39.6 162)">14</text>
<text x="92.1" y="165.9">2</text>
<text x="105" y="163.3">8</text>
<text x="105" y="165.9">7</text>
<text x="21.7" y="171.2">1</text>
<text x="21.7" y="173.7">2</text>
<text x="26.6" y="172.5">VDDIO</text>
<text x="35.8" y="170.8" transform="rotate(-90 35.8 170.8)">VDD</text>
<text x="38.4" y="171.7" transform="rotate(-90 38.4 171.7)">RESV</text>
<text x="40.9" y="173.4" transform="rotate(-90 40.9 173.4)">REGout</text>
<text x="43.5" y="172.5">GND</text>
<text x="52.3" y="173.7">12</text>
<text x="52.3" y="171.2">13</text>
<text x="105" y="168.4">6</text>
<text x="105" y="170.9">5</text>
<text x="3.9" y="179.6">D</text>
<text x="26.6" y="175">SCL</text>
<text x="26.6" y="177.5">SDI</text>
<text x="42.6" y="177.5">RESV</text>
<text x="42.6" y="175">RESV</text>
<text x="52.3" y="178.8">10</text>
<text x="52.3" y="176.3">11</text>
<text x="201.9" y="178.3">Title</text>
<text x="291.4" y="179.6">D</text>
<text x="21.7" y="181.4">5</text>
<text x="26.6" y="180.1">SDO</text>
<text x="26.6" y="182.7">CS</text>
<text x="42.6" y="182.7">RESV</text>
<text x="42.6" y="180.1">RESV</text>
<text x="52.3" y="181.4">9</text>
<text x="201.9" y="186">Size</text>
<text x="214.6" y="186">Number</text>
<text x="265.5" y="186">Revision</text>
<text x="35.8" y="187.7" transform="rotate(-90 35.8 187.7)">INT</text>
<text x="38.4" y="187.7" transform="rotate(-90 38.4 187.7)">RESV</text>
<text x="40.9" y="187.7" transform="rotate(-90 40.9 187.7)">FSYNC</text>
<text x="203.2" y="189.8">A4</text>
<text x="34.5" y="192.7" transform="rotate(-90 34.5 192.7)">6</text>
<text x="37.1" y="192.7" transform="rotate(-90 37.1 192.7)">7</text>
<text x="39.6" y="192.7" transform="rotate(-90 39.6 192.7)">8</text>
<text x="201.9" y="193.6">Date:</text>
<text x="201.9" y="196.1">File:</text>
<text x="213.3" y="193.6">2019/6/24</text>
<text x="213.4" y="196.1">C:\XXL\..\TiPilot.SchDoc</text>
<text x="252.8" y="196.1">Drawn By:</text>
<text x="252.8" y="193.6">Sheet</text>
<text x="260.2" y="193.6">of</text>
<text x="38.2" y="199.9">1</text>
<text x="111.3" y="199.9">2</text>
<text x="184.5" y="199.9">3</text>
<text x="257.6" y="199.9">4</text>
</g>
<g font-size="2.3" fill="#000080">
<text x="23.6" y="17">IC1</text>
<text x="118.2" y="17.8">U1</text>
<text x="173.4" y="14">SWD</text>
<text x="271.4" y="16.8">R1</text>
<text x="53.1" y="22.6">D1</text>
<text x="60.5" y="21.6">fuse1</text>
<text x="233.5" y="23.4">C7</text>
<text x="271.4" y="19.3">10KΩ (1002) ±1%</text>
<text x="15.4" y="29.5">C1</text>
<text x="23.6" y="29.8">XC6204B332MR</text>
<text x="46.2" y="29.5">C2</text>
<text x="53.1" y="28.2">1N5819</text>
<text x="233.5" y="26">10uF (106) 10% 25V</text>
<text x="251" y="29.5">1KΩ (1001) ±1%</text>
<text x="263.7" y="24.4">R2</text>
<text x="271.1" y="29.3">Q1</text>
<text x="15.4" y="32">10uF (106) 10% 25V</text>
<text x="45.2" y="33.3">10nF (103) 10% 50V</text>
<text x="60.5" y="31.3">FUSE</text>
<text x="73.4" y="31.8">100nF (104) 10% 16V</text>
<text x="271.1" y="31.8">SS8050 Y1</text>
<text x="83.9" y="39.7">C3</text>
<text x="92.2" y="39.7">C4</text>
<text x="207.8" y="36.1">1</text>
<text x="210.8" y="36.4">header3*6</text>
<text x="23.6" y="43">IC2</text>
<text x="74.2" y="43.2">100nF (104) 10% 16V</text>
<text x="215.4" y="44">UART0,4</text>
<text x="241.9" y="43.5">UART7</text>
<text x="269.1" y="44.2">OPTICAL</text>
<text x="171.4" y="49.3">C5</text>
<text x="171.4" y="51.9">100nF (104) 10% 16V</text>
<text x="179.8" y="49.3">C6</text>
<text x="179.8" y="51.9">100nF (104) 10% 16V UART4_TXD</text>
<text x="186.6" y="52.9">R3</text>
<text x="15.4" y="55.5">C10</text>
<text x="15.4" y="58">10uF (106) 10% 10V</text>
<text x="23.6" y="55.7">XC6204B332MR</text>
<text x="46.2" y="55.5">C8</text>
<text x="46.2" y="58">10nF (103) 10% 50V</text>
<text x="186.6" y="55.5">10KΩ (1002) ±1%</text>
<text x="241.9" y="58.8">Header 4</text>
<text x="269.1" y="59.5">Header 4</text>
<text x="187.9" y="62.8">C9</text>
<text x="187.9" y="65.4">100nF (104) 10% 16V</text>
<text x="215.4" y="69.4">Header 8</text>
<text x="255.6" y="71">USB1</text>
<text x="26.9" y="75.8">C11</text>
<text x="173.7" y="75.5">C13</text>
<text x="215.6" y="73.5">UART6</text>
<text x="241.3" y="74.3">UART5</text>
<text x="278.7" y="77.9">R4</text>
<text x="26.9" y="78.4">100nF (104) 10% 50V</text>
<text x="82.3" y="81.4">C14</text>
<text x="82.3" y="83.9">100nF (104) 10% 16V</text>
<text x="163.5" y="81.2">Y1</text>
<text x="173.7" y="82.7">10pF (100) 5% 50V</text>
<text x="272.6" y="82.9">1.5KΩ (1501) ±1% B</text>
<text x="161" y="88.8">C15</text>
<text x="163.5" y="87.8">16MHZ 9PF 10PPM</text>
<text x="215.6" y="88.8">Header 4</text>
<text x="241.3" y="89.5">Header 4</text>
<text x="255.6" y="89.3">USB-5P</text>
<text x="161" y="95.9">10pF (100) 5% 50V</text>
<text x="118.2" y="102">TM4C123GH6PM</text>
<text x="75.2" y="109.6">SPL1</text>
<text x="235.5" y="109.5">LED4</text>
<text x="249.5" y="108.9">Rp1</text>
<text x="47.8" y="115">*1</text>
<text x="47.8" y="117.5">AK8975</text>
<text x="235.5" y="117">LED</text>
<text x="75.2" y="124.9">SPL06</text>
<text x="235.5" y="124.6">LED</text>
<text x="235.5" y="122.1">LED</text>
<text x="249.5" y="124.6">1KΩ (102) ±5%</text>
<text x="77.3" y="127.7">C16</text>
<text x="16.5" y="135.1">C17</text>
<text x="56.4" y="134.8">C18</text>
<text x="77.3" y="134.8">100nF (104) 10% 16V</text>
<text x="137.3" y="134.1">R5</text>
<text x="145.2" y="134.1">R6</text>
<text x="160.4" y="134.1">R7</text>
<text x="173.7" y="134.1">R8</text>
<text x="7.3" y="139.7">100nF (104) 10% 16V</text>
<text x="56.4" y="141.9">10uF</text>
<text x="95.3" y="139.4">Rp2</text>
<text x="129.7" y="138.9">51Ω (51R0) ±1%</text>
<text x="143.1" y="139.1">51Ω (51R0) ±1%51Ω (51R0) ±1%</text>
<text x="172.4" y="139.1">51Ω (51R0) ±1%</text>
<text x="81.3" y="147.7">PWR</text>
<text x="140.1" y="145.5">MOS3</text>
<text x="140.1" y="148">AO3400</text>
<text x="27.1" y="155.4">C19</text>
<text x="81.3" y="155.2">LED</text>
<text x="95.3" y="155.2">10KΩ (103) ±5%</text>
<text x="136" y="154.6">R9</text>
<text x="9.8" y="161.5">100nF (104) 10% 16V</text>
<text x="42.4" y="158.2">C20100nF (104) 10% 16V</text>
<text x="50" y="161">U3</text>
<text x="95" y="160.5">Rp3</text>
<text x="136" y="159.5">10K</text>
<text x="168.6" y="159.8">C12</text>
<text x="47" y="163.3">ICM20602</text>
<text x="168.6" y="162.3">10uF (106) 10% 10V</text>
<text x="95" y="176.3">10KΩ (103) ±5%</text>
</g>
<g font-size="2.3" fill="#800000">
<text x="42" y="17">3V3</text>
<text x="186.1" y="16.5">SWDCLK</text>
<text x="273.4" y="13">3V3</text>
<text x="13.1" y="19.6">5V_VCC</text>
<text x="15.2" y="22.1">GND2</text>
<text x="83.6" y="19.3">OUT_3</text>
<text x="94.3" y="19.3">SSI2_RX</text>
<text x="104.7" y="19.3">M0_PWM01</text>
<text x="108.3" y="21.8">3V3</text>
<text x="186.1" y="19">SWDIO</text>
<text x="186.1" y="21.6">3V3</text>
<text x="203.2" y="23.6">OUT_1</text>
<text x="203.2" y="21.1">PPM2</text>
<text x="203.2" y="18.5">SBUS</text>
<text x="231.1" y="18.5">BEC</text>
<text x="256.6" y="19.3">SBUS</text>
<text x="270.3" y="21.8">SBUS_MCU</text>
<text x="49.8" y="24.6" transform="rotate(-90 49.8 24.6)">BEC</text>
<text x="70.1" y="24.6" transform="rotate(-90 70.1 24.6)">5V_VCC</text>
<text x="82.8" y="27">OUT_4</text>
<text x="93.8" y="27">SSI2_TX M0_PWM14</text>
<text x="97.1" y="29.5">LED3</text>
<text x="104.7" y="29.5">T2_CCP0</text>
<text x="108.3" y="24.4">GND</text>
<text x="151.5" y="27">SSI1/3_CLK</text>
<text x="151.8" y="24.4">SSI1/3_FSS</text>
<text x="186.1" y="24.2">GND</text>
<text x="203.2" y="26.2">OUT_2</text>
<text x="203.2" y="28.7">OUT_3</text>
<text x="81.6" y="34.8">3V3</text>
<text x="90" y="34.8">3V3</text>
<text x="98.4" y="34.6">Temp_Ctrl</text>
<text x="101.7" y="32">LED4 ADC1</text>
<text x="110.8" y="34.6">ADC2</text>
<text x="162.2" y="34.6">SSI2_CLK</text>
<text x="174.7" y="34.6">OUT_2</text>
<text x="203.2" y="31.3">OUT_4</text>
<text x="231.1" y="31.3">GND</text>
<text x="10.7" y="39.9">GND</text>
<text x="41.4" y="39.9">GND</text>
<text x="103" y="39.7">UART7_RXD</text>
<text x="103" y="37.1">UART7_TXD8</text>
<text x="162.5" y="37.1">SSI2_FSS</text>
<text x="176.2" y="37.1">OUT_1</text>
<text x="275.9" y="38.4">GND</text>
<text x="13.1" y="45.5">5V_VCC</text>
<text x="42" y="43">3V3</text>
<text x="100.2" y="42.2">CS_ICM UART2_TXD</text>
<text x="108.3" y="44.7">3V3</text>
<text x="108.3" y="47.3">GND 12</text>
<text x="148.7" y="44.7">3V3</text>
<text x="169.1" y="44.5">3V3</text>
<text x="177.5" y="44.5">3V3</text>
<text x="201.4" y="46.5">GND</text>
<text x="227.8" y="46">GND</text>
<text x="255.6" y="46.8">GND</text>
<text x="15.2" y="48">GND2</text>
<text x="79.1" y="50.1">GND</text>
<text x="87.5" y="50.1">GND</text>
<text x="100.2" y="52.4">CS_8975 UART3_RXD</text>
<text x="100.4" y="49.8">CS_SPLUART3_TXD</text>
<text x="188.7" y="49.1">3V3</text>
<text x="201.4" y="49.1">BEC</text>
<text x="227.8" y="51.1">UART7_RXD</text>
<text x="227.8" y="48.6">BEC</text>
<text x="228.1" y="53.7">UART7_TXD</text>
<text x="255.6" y="51.9">UART1_RXD</text>
<text x="255.6" y="49.3">3V3</text>
<text x="84.6" y="54.9">M0_PWM7</text>
<text x="84.9" y="58">M0_PWM6</text>
<text x="100.4" y="54.9">UART4_TXD15</text>
<text x="100.4" y="57.5">UART4_RXD16</text>
<text x="166.6" y="59.8">GND</text>
<text x="175" y="59.8">GND</text>
<text x="185.6" y="58">RST</text>
<text x="201.4" y="56.7">GND</text>
<text x="201.4" y="59.3">BEC</text>
<text x="201.6" y="54.2">UART4_RXD</text>
<text x="255.6" y="54.4">UART1_TXD</text>
<text x="10.7" y="65.9">GND</text>
<text x="41.4" y="65.9">GND</text>
<text x="100.4" y="60">UART0_RXD17</text>
<text x="100.4" y="62.6">UART0_TXD18</text>
<text x="102.4" y="65.1">SSI0_CLK 19</text>
<text x="201.4" y="61.8">UART0_RXD</text>
<text x="201.6" y="64.3">UART0_TXD</text>
<text x="258.4" y="64.6">UART2_RXD SBUS_MCU</text>
<text x="24.6" y="71">3V3</text>
<text x="103.2" y="67.6">SSI0_FSS 20</text>
<text x="103.7" y="70.2">SSI0_RX 21</text>
<text x="160.2" y="70.2">UART6_TXD</text>
<text x="191.2" y="66.9">GND</text>
<text x="81.8" y="76.6">VDDC</text>
<text x="101.7" y="75.3">M1_PWM2</text>
<text x="101.7" y="77.9">M1_PWM3</text>
<text x="104" y="72.7">SSI0_TX 22</text>
<text x="148.7" y="75.3">3V3</text>
<text x="159.9" y="72.7">UART6_RXD</text>
<text x="201.6" y="76">GND</text>
<text x="227.3" y="76.8">GND</text>
<text x="267.5" y="76.3">USB0_D-</text>
<text x="271.9" y="73.7">BEC</text>
<text x="284.4" y="76.3">3V3</text>
<text x="106.5" y="80.4">VDDC 25</text>
<text x="108.5" y="82.9">3V3</text>
<text x="184.6" y="79.1">GND</text>
<text x="201.6" y="81.2">UART6_TXD</text>
<text x="201.6" y="78.6">BEC</text>
<text x="201.9" y="83.7">UART6_RXD</text>
<text x="227.3" y="81.9">UART5_RXD</text>
<text x="227.3" y="79.4">BEC</text>
<text x="267.5" y="78.9">USB0_D+</text>
<text x="22.1" y="86.2">GND</text>
<text x="92.5" y="88">SSI1_RX M1_PWM428</text>
<text x="108.3" y="85.5">GND 27</text>
<text x="148.7" y="88">3V3</text>
<text x="227.6" y="84.5">UART5_TXD</text>
<text x="273.1" y="85.2">GND</text>
<text x="77.6" y="91.8">GND</text>
<text x="92.2" y="95.6">SSI1_FSS M1_PWM731</text>
<text x="92.5" y="90.6">SSI1_TX</text>
<text x="92.5" y="93.1">SSI1_CLK M1_PWM630</text>
<text x="103" y="90.6">M1_PWM529</text>
<text x="171.9" y="92.3">GND</text>
<text x="108.3" y="98.2">GND 32</text>
<text x="31.2" y="108.1">GND</text>
<text x="62" y="112.2">3V3</text>
<text x="103.2" y="112.2">GND</text>
<text x="229.4" y="111.7">LED4 LED3</text>
<text x="260.5" y="109.1">3V3</text>
<text x="61" y="119.8">SPI1_MISO5</text>
<text x="61.7" y="114.7">GND</text>
<text x="62" y="117.3">3V3</text>
<text x="103.2" y="114.7">CS_SPL</text>
<text x="103.2" y="119.8">SPI1_SCK</text>
<text x="103.2" y="117.3">SPI1_MOSI</text>
<text x="229.1" y="116.8">LED2 LED1</text>
<text x="229.4" y="119.3">LED1 LED</text>
<text x="229.4" y="114.2">LED3 LED2</text>
<text x="9.6" y="122.6">GND13</text>
<text x="47.2" y="125.1">3V3</text>
<text x="9.6" y="130.3">3V3</text>
<text x="9.6" y="127.7">GND15</text>
<text x="47.2" y="130.3">SPI1_MOSI</text>
<text x="47.2" y="127.7">SPI1_MISO</text>
<text x="67.9" y="131.3">3V3</text>
<text x="88.2" y="131.3">GND</text>
<text x="151.3" y="126.4">BEC</text>
<text x="36.3" y="143">SPI1_SCK</text>
<text x="46.6" y="138.4">3V3</text>
<text x="66.8" y="138.4">GND</text>
<text x="81.6" y="142.2">SPI1_MOSI1</text>
<text x="106.3" y="139.7">3V3</text>
<text x="11.7" y="145.5">GND</text>
<text x="19" y="146.5">CS_8975</text>
<text x="81.6" y="144.7">SPI1_MISO2</text>
<text x="81.8" y="147.3">SPI1_SCK 3</text>
<text x="34.5" y="155.9" transform="rotate(-90 34.5 155.9)">3V3</text>
<text x="45.7" y="154.6">GND</text>
<text x="120.2" y="151.8">Temp_Ctrl</text>
<text x="164" y="152.4">BEC</text>
<text x="16.8" y="157.7">GND</text>
<text x="37.1" y="157.4" transform="rotate(-90 37.1 157.4)">GND</text>
<text x="77.8" y="157.5">GND</text>
<text x="106" y="160.8">3V3</text>
<text x="84.1" y="163.3">CS_89751</text>
<text x="141.4" y="163.3">GND</text>
<text x="9.8" y="173.7">SPI1_SCK</text>
<text x="10.1" y="171.2">3V3</text>
<text x="83.6" y="170.9">CS_ICM4</text>
<text x="84.1" y="168.4">CS_SPL3</text>
<text x="163.8" y="170.2">GND</text>
<text x="9.8" y="178.8">SPI1_MISO 4</text>
<text x="9.8" y="176.3">SPI1_MOSI 3</text>
<text x="61" y="179.8">SPI2_MOSI</text>
<text x="77.5" y="179.8">SSI1_TX</text>
<text x="10.1" y="181.4">CS_ICM</text>
<text x="61" y="182.4">SPI2_MISO</text>
<text x="61" y="185">SPI2_SCK</text>
<text x="76.2" y="185">SSI1_CLK</text>
<text x="77.5" y="182.4">SSI1_RX</text>
<text x="50.3" y="190.3">GND</text>
<text x="60.7" y="189.3">SPI1_SCK</text>
<text x="60.7" y="191.8">SPI1_MISO SSI0_RX</text>
<text x="73.4" y="189.3">SSI0_CLK</text>
<text x="45.7" y="192.8">GND</text>
<text x="60.7" y="194.4">SPI1_MOSI</text>
<text x="75.5" y="194.4">SSI0_TX</text>
</g>
<text font-size="1.8" fill="#000080" x="68.1" y="27.6" transform="rotate(-180 68.1 27.6)">fuse</text>
</svg>
